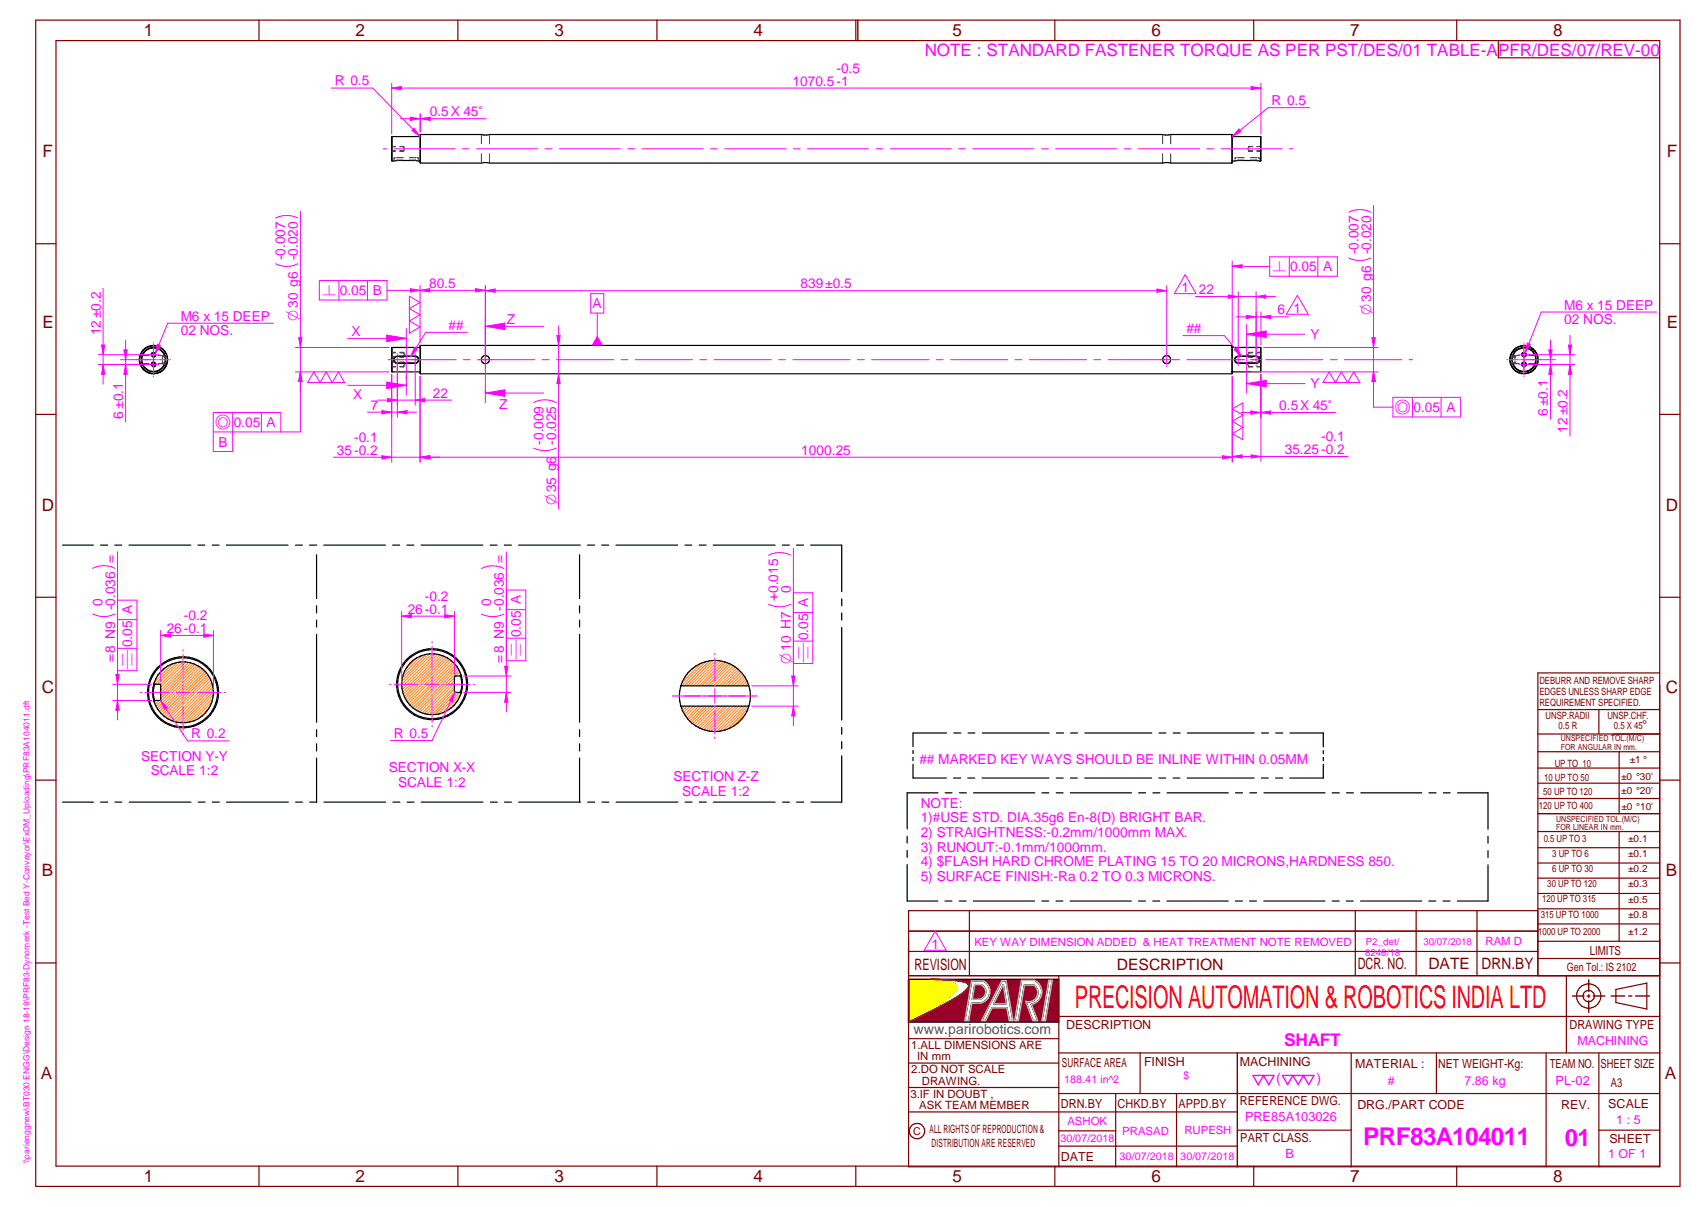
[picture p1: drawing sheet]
<svg xmlns="http://www.w3.org/2000/svg" width="420mm" height="297mm" viewBox="0 0 420 297" stroke-linecap="round" stroke-linejoin="round" font-family="sans-serif">
<g fill="none" stroke="#800000" stroke-width=".3">
<path d="M8.8 5h405v287h-405zM13.8 10h395v277h-395zM63.8 5v5M112.8 5v5M161.8 5v5M210.8 5v5M259.8 5v5M308.8 5v5M358.8 5v5M8.8 60h5M408.8 60h5M8.8 102h5"/>
<path d="M408.8 102h5M8.8 147h5M408.8 147h5M8.8 192h5M408.8 192h5M8.8 237h5M408.8 237h5M63.8 287v5M112.8 287v5M161.8 287v5M210.8 287v5M259.8 287v5"/>
<path d="M308.8 287v5M358.8 287v5"/>
</g>
<path d="M211.3 5v5" fill="none" stroke="#800000" stroke-width=".34"/>
<path d="M239.3 241.4h2.8a2.91 2.91 0 0 1 1.7 2.9 2.91 2.91 0 0 1-2.2 2.5l-2.3 .1-.7 4.3h-1zM246.7 241.3h1.1l1.7 9.9h-.9l-.6-3.2h-3.7l-1.5 3.2h-1zM251.6 241.3h3.2a3.2 3.2 0 0 1 1.7 3.2 3.2 3.2 0 0 1-2.5 2.7l1.6 4h-1.2l-1.8-4.8a2.25 2.25 0 0 0 2.8-1.1 2.25 2.25 0 0 0-.8-2.9h-2.3l-1.5 8.8h-.9zM258.3 241.3h.9l-1.7 9.9h-.9z" fill="none" stroke="#991b1e" stroke-width=".34"/>
<path d="M240.1 242.3h1.4a1.85 1.85 0 0 1 1.2 2 1.85 1.85 0 0 1-1.7 1.6h-1.5z" fill-rule="evenodd" fill="#990026"/>
<path d="M240.1 242.3h1.4a1.85 1.85 0 0 1 1.2 2 1.85 1.85 0 0 1-1.7 1.6h-1.5z" fill="none" stroke="#991b1e" stroke-width=".34"/>
<path d="M247.1 242.4l.8 4.7h-3.2z" fill="#990026"/>
<path d="M247.1 242.4l.8 4.7h-3.2z" fill="none" stroke="#991b1e" stroke-width=".34"/>
<path d="M238.4 242.1l-.2-.1a28.1 28.1 0 0 0-8.9-1l5.2 .9a1.32 1.32 0 0 1 1.2 1 1.32 1.32 0 0 1-.6 1.4l-3.3 2.5-8 4.7 5.6-2.7 5.3-2.8a10.3 10.3 0 0 0 3.9-3.3l-.2-.6M239.3 241.4h2.8a2.91 2.91 0 0 1 1.7 2.9 2.91 2.91 0 0 1-2.2 2.5l-2.3 .1-.7 4.3h-1zM240.1 242.3h1.4a1.85 1.85 0 0 1 1.2 2 1.85 1.85 0 0 1-1.7 1.6h-1.5zM246.7 241.3h1.1l1.7 9.9h-.9l-.6-3.2h-3.7l-1.5 3.2h-1zM247.1 242.4l.8 4.7h-3.2zM251.6 241.3h3.2a3.2 3.2 0 0 1 1.7 3.2 3.2 3.2 0 0 1-2.5 2.7l1.6 4h-1.2l-1.8-4.8a2.25 2.25 0 0 0 2.8-1.1 2.25 2.25 0 0 0-.8-2.9h-2.3l-1.5 8.8h-.9zM258.3 241.3h.9l-1.7 9.9h-.9z" fill="none" stroke="#000" stroke-width=".34"/>
<circle cx="238.4" cy="242.1" r=".17" fill="#000"/>
<path d="M240.1 242.3h1.4a1.85 1.85 0 0 1 1.2 2 1.85 1.85 0 0 1-1.7 1.6h-1.5zM247.1 242.4l.8 4.7h-3.2z" fill="none" stroke="#c0c0c0" stroke-width=".34"/>
<path d="M223.8 241h5.5l4.1 .6a2.41 2.41 0 0 1 2.3 1.4v.1a7.3 7.3 0 0 1-3.4 3.4l-8.5 5z" fill-rule="evenodd" fill="#ff0"/>
<path d="M223.8 241h5.5l5.2 .9a1.23 1.23 0 0 1 1.1 1.6l-1.3 1.5-2.5 1.8-8 4.7z" fill="none" stroke="#f1eb1f" stroke-width=".34"/>
<path d="M229.3 241l3.6 .5 2 .5a1.06 1.06 0 0 1 .8 .8 1.06 1.06 0 0 1-.3 1l-.9 1.1-3.5 2.5-7.2 4.1" fill="none" stroke="#ff0" stroke-width=".34"/>
<path d="M223.8 241v10.5" fill="none" stroke="#000" stroke-width=".34"/>
<path d="M223.8 241v10.5" fill="none" stroke="#000" stroke-width=".3"/>
<path d="M229.3 241l7.2 .4 1.7 .5 .3 .3 .1 .5-1.1 1.4-2.4 1.6-5.6 3.1-5.7 2.7h37v-10.5zM239.3 241.4h2.8a2.91 2.91 0 0 1 1.7 2.9 2.91 2.91 0 0 1-2.2 2.5l-2.3 .1-.7 4.3h-1zM251.6 241.3h3.2a3.2 3.2 0 0 1 1.7 3.2 3.2 3.2 0 0 1-2.5 2.7l1.6 4h-1.2l-1.8-4.8a2.25 2.25 0 0 0 2.8-1.1 2.25 2.25 0 0 0-.8-2.9h-2.3l-1.5 8.8h-.9zM258.3 241.3h.9l-1.7 9.9h-.9zM246.7 241.3h1.1l1.7 9.9h-.9l-.6-3.2h-3.7l-1.5 3.2h-1z" fill-rule="evenodd" fill="#990026"/>
<path d="M223.8 241h37v10.5h-37" fill="none" stroke="#000" stroke-width=".3"/>
<path d="M229.3 241h1a24.8 24.8 0 0 1 7.9 1l.2 .1" fill="none" stroke="#991b1e" stroke-width=".34"/>
<circle cx="238.4" cy="242.1" r=".17" fill="#991b1e"/>
<path d="M223.8 251.5l6.1-2.9 6.1-3.4-4.9 2.7zM229.3 241l2.9 .1a15.2 15.2 0 0 1 6.1 .9l.3 .4M236.8 244.6l-.8 .6M237.5 244.1l-.7 .5M238.1 243.5l-.6 .6M238.5 242.1l.1 .4M238.6 242.4l-.4 1M238.6 242.7l-.3 .6-.8 .8" fill="none" stroke="#991b1e" stroke-width=".34"/>
<path d="M239.3 241.4h2.8a2.91 2.91 0 0 1 1.7 2.9 2.91 2.91 0 0 1-2.2 2.5l-2.3 .1-.7 4.3h-1zM246.7 241.3h1.1l1.7 9.9h-.9l-.6-3.2h-3.7l-1.5 3.2h-1zM251.6 241.3h3.2a3.2 3.2 0 0 1 1.7 3.2 3.2 3.2 0 0 1-2.5 2.7l1.6 4h-1.2l-1.8-4.8a2.25 2.25 0 0 0 2.8-1.1 2.25 2.25 0 0 0-.8-2.9h-2.3l-1.5 8.8h-.9zM258.3 241.3h.9l-1.7 9.9h-.9z" fill="none" stroke="#c0c0c0" stroke-width=".34"/>
<g fill="none" stroke="#800000" stroke-width=".3">
<path d="M394.7 10h-25.7v4.2h39.8M378.7 174.6h30.1M393.8 174.6v6M408.8 168.6v118.5h-185v-63h154.9M408.8 165.6h-30.1v74.5M378.7 185h30.1M378.7 189h30.1M378.7 192.7h30.1M378.7 196.5h30.1M378.7 180.6h30.1M398.8 185v15.2M378.7 200.2h30.1"/>
<path d="M378.7 204.6h30.1M378.7 208.6h30.1M378.7 212.4h30.1M378.7 216.1h30.1M378.7 219.9h30.1M398.8 204.6v27M223.8 229.2h154.9M223.8 234.1h154.9M238.7 224.1v16M333.8 224.1v16M348.8 224.1v16M363.8 224.1v16"/>
<path d="M378.7 223.6h30.1M378.7 227.4h30.1M378.7 231.6h30.1M378.7 235.9h30.1M223.8 255.6h37M223.8 240.1h185M260.8 240.1v47M260.8 250.1h148M260.8 259.1h148M280.8 259.1v10M304.7 259.1v28M332.8 259.1v28"/>
<path d="M353.8 259.1v10M380.8 259.1v28M385.8 240.1v19M393.8 259.1v28M398 243.5l7.6-1.6v6.4l-7.6-1.6zM223.8 273.6h80.9M223.8 267.6h37M223.8 261.6h37M260.8 278.3h14M260.8 269.1h148M274.8 269.1v18M289.8 269.1v18"/>
<path d="M304.7 278.1h28.1M393.8 278.1h15M260.8 282.1h43.9"/>
<circle cx="391.3" cy="245.1" r="2.99"/>
<circle cx="391.3" cy="245.1" r="1.39"/>
<circle cx="225.8" cy="278.3" r="1.9"/>
</g>
<path d="M387.3 245.1h2.8M390.9 245.1h.7M391.3 241.1v2.9M391.3 244.8v.7M391.3 246.3v2.8M392.4 245.1h2.9M396.8 245.1h3.4M401.1 245.1h.8M402.8 245.1h3.5" fill="none" stroke="#800000" stroke-width=".34"/>
<g fill="none" stroke="#000" stroke-width=".3">
<path d="M96.6 85.5v6M96.6 91.5l6.9 .1M97.9 89.3h4.4M97.9 87.6h4.4M97.9 89.4h4.4M97.9 87.7h4.4M97.9 87.6a.89 .89 0 0 0-1 .9 .89 .89 0 0 0 1 .9M97.9 87.7a.8 .8 0 0 0-.9 .8 .8 .8 0 0 0 .9 .8M97.9 87.6v.1M97.9 89.3v.1M102.3 87.6a.89 .89 0 0 1 .8 .9 .89 .89 0 0 1-.8 .9M102.3 87.7a.8 .8 0 0 1 .7 .8 .8 .8 0 0 1-.7 .8"/>
<path d="M102.3 87.6v.1M102.3 89.3v.1M103.5 85.4l-6.9 .1M103.5 85v7M103.5 92h199.9M103.5 85h199.9M303.4 85v7M303.5 85.4l7 .1M305 89.3h4.4M305 87.6h4.4M305 87.6a.89 .89 0 0 0-1 .9 .89 .89 0 0 0 1 .9M305 89.4h4.4"/>
<path d="M305 87.7a.8 .8 0 0 0-.9 .8 .8 .8 0 0 0 .9 .8M305 87.7h4.4M305 87.6v.1M305 89.3v.1M309.4 87.6a.89 .89 0 0 1 .8 .9 .89 .89 0 0 1-.8 .9M309.4 87.7a.8 .8 0 0 1 .7 .8 .8 .8 0 0 1-.7 .8M309.4 87.6v.1M309.4 89.3v.1M310.5 85.5v6M310.5 91.5l-7 .1"/>
<circle cx="119.5" cy="88.5" r="1.01"/>
<circle cx="287.3" cy="88.5" r="1"/>
</g>
<g fill="none" stroke="#008000" stroke-width=".25">
<path d="M96.5 87.8h.9M96.5 86.8h.9M96.5 90.2h.9M96.5 89.2h.9M96.5 87.9h.9M96.5 86.7h.9M96.5 90.3h.9M96.5 89.1h.9M98.5 86.7h.9v.5M98.5 89.1h.9v.4M98.5 86.8h.9l.2 .2M98.5 89.2l1.1 .2"/>
<path d="M99.4 87.5v.4h-.9M99.4 89.9v.4h-.9M99.5 87.7l-1 .1M99.5 90.1l-1 .1M99.7 89.6l-.1 .3M99.7 87.2l-.1 .3M307.3 87.2v.2M307.3 89.5v.3M307.5 87.6v.2h1M307.5 90v.2h1M307.5 87.5v.4h1.1M307.5 89.9v.4h1.1"/>
<path d="M308.6 86.7h-1.1v.5M308.6 89.1h-1.1v.4M308.6 86.8l-1.1 .2M308.6 89.2l-1.1 .2M309.5 87.8h1M309.5 90.2h1M309.6 86.8h.9M309.6 89.2h.9M309.6 87.9h.9M309.6 86.7h.9M309.6 90.3h.9M309.6 89.1h.9"/>
</g>
<g fill="none" stroke="#f0f" stroke-width=".25">
<path d="M95.6 88.5h.9M96.5 92.1v21.6M96.8 88.5h.1M97.1 88.5h15.2M97.9 87v.2M97.9 87.4v.1M97.9 87.8v1.4M97.9 89.5v.1M97.9 89.8v.2M102.3 87v.2M102.3 87.4v.1M102.3 87.8v1.4"/>
<path d="M102.3 89.5v.1M102.3 89.8v.2M103.5 92.6v21.1M114.1 88.5h1.7M117.6 88.5h14.1M119.5 86.8v.2M119.5 87.3v.2M119.5 87.8v1.4M119.5 89.5v.2M119.5 90v.2M133.5 88.5h1.7M137 88.5h14.2"/>
<path d="M152.9 88.5h1.7M156.5 88.5h14M172.3 88.5h1.8M175.8 88.5h14.2M191.8 88.5h1.7M195.3 88.5h14.1M211.1 88.5h1.8M214.7 88.5h14.1M230.6 88.5h1.7M234.1 88.5h14.1M250 88.5h1.7M253.5 88.5h14.1"/>
<path d="M269.4 88.5h1.7M272.9 88.5h15.2M287.3 86.8v.2M287.3 87.3v.2M287.3 87.8v1.4M287.3 89.5v.2M287.3 90v.2M288.3 88.5h.2M288.8 88.5h1.7M292.3 88.5h14.1M305 87v.2M305 87.4v.1"/>
<path d="M305 87.8v1.4M305 89.5v.1M305 89.8v.2M307.8 88.5h.2M308.2 88.5h1.9M309.4 87v.2M309.4 87.4v.1M309.4 87.8v1.4M309.4 89.5v.1M309.4 89.8v.2M310.3 88.5h.1M310.7 88.5h.1"/>
<path d="M311.7 88.5h14.1M327.6 88.5h1.7M331.1 88.5h14.2M347 88.5h.9M94.1 112.1l2.4 .4-2.4 .4z"/>
</g>
<path d="M94.1 112.1l2.4 .4-2.4 .4z" fill="#f0f"/>
<path d="M103.5 112.5l2.4-.4v.8z" fill="none" stroke="#f0f" stroke-width=".25"/>
<path d="M103.5 112.5l2.4-.4v.8z" fill="#f0f"/>
<path d="M103.5 92.6v21.1M303.5 92.6v21.1M82.1 112.5h26.1M103.5 112.5l2.4-.4v.8z" fill="none" stroke="#f0f" stroke-width=".25"/>
<path d="M103.5 112.5l2.4-.4v.8z" fill="#f0f"/>
<path d="M301.1 112.1l2.4 .4-2.4 .4z" fill="none" stroke="#f0f" stroke-width=".25"/>
<path d="M301.1 112.1l2.4 .4-2.4 .4z" fill="#f0f"/>
<path d="M303.5 92.6v20.9M310.5 92.1v21.4M103.5 112.5h200M303.5 112.4l2.4-.5v.8z" fill="none" stroke="#f0f" stroke-width=".25"/>
<path d="M303.5 112.4l2.4-.5v.8z" fill="#f0f"/>
<path d="M308.1 111.9l2.4 .5-2.4 .3z" fill="none" stroke="#f0f" stroke-width=".25"/>
<path d="M308.1 111.9l2.4 .5-2.4 .3z" fill="#f0f"/>
<path d="M103.5 70.2v14.2M103.5 71.5l2.4-.5v.8zM119.5 70.2v17.6M303.5 112.4h28.5" fill="none" stroke="#f0f" stroke-width=".25"/>
<path d="M103.5 71.5l2.4-.5v.8z" fill="#f0f"/>
<path d="M117.1 71l2.4 .5-2.4 .3z" fill="none" stroke="#f0f" stroke-width=".25"/>
<path d="M117.1 71l2.4 .5-2.4 .3z" fill="#f0f"/>
<path d="M103.5 71.5h16M119.5 70.3v17.5M119.5 71.5l2.5-.4v.8zM287.3 70.3v17.5" fill="none" stroke="#f0f" stroke-width=".25"/>
<path d="M119.5 71.5l2.5-.4v.8z" fill="#f0f"/>
<path d="M284.9 71.1l2.4 .4-2.4 .4z" fill="none" stroke="#f0f" stroke-width=".25"/>
<path d="M284.9 71.1l2.4 .4-2.4 .4z" fill="#f0f"/>
<path d="M67.8 53.7a6.3 6.3 0 0 1 5.6 0M67.8 64.9a5.9 5.9 0 0 0 5.6 0M119.5 71.5h167.8M72.8 91.5h23M72.8 85.5h23M74 91.5l.4 2.4h-.8z" fill="none" stroke="#f0f" stroke-width=".25"/>
<path d="M74 91.5l.4 2.4h-.8z" fill="#f0f"/>
<path d="M73.6 83.1h.8l-.4 2.4z" fill="none" stroke="#f0f" stroke-width=".25"/>
<path d="M73.6 83.1h.8l-.4 2.4z" fill="#f0f"/>
<path d="M74 52v44.3M131.4 99.1a6 6 0 0 1 5.6 0M137.6 92l.4 2.4h-.9zM131.4 110.3a6.4 6.4 0 0 0 5.6 0" fill="none" stroke="#f0f" stroke-width=".25"/>
<path d="M137.6 92l.4 2.4h-.9z" fill="#f0f"/>
<path d="M137.1 82.6h.9l-.4 2.4z" fill="none" stroke="#f0f" stroke-width=".25"/>
<path d="M137.1 82.6h.9l-.4 2.4z" fill="#f0f"/>
<path d="M332.2 52.2a5.9 5.9 0 0 1 5.5 0M332.2 63.5a6.3 6.3 0 0 0 5.5 0M137.6 80.2v45M308.3 91.5h31.2M311.2 85.5h28.3M337.9 83.1h.8l-.4 2.4z" fill="none" stroke="#f0f" stroke-width=".25"/>
<path d="M337.9 83.1h.8l-.4 2.4z" fill="#f0f"/>
<path d="M338.3 91.5l.4 2.4h-.8z" fill="none" stroke="#f0f" stroke-width=".25"/>
<path d="M338.3 91.5l.4 2.4h-.8z" fill="#f0f"/>
<path d="M338.3 50.5v45.8M321.4 82.3h-14.4v12.1" fill="none" stroke="#f0f" stroke-width=".25"/>
<path d="M307 82.3l4.9-.9v1.7z" fill="#f0f"/>
<path d="M307 82.3l4.9-.9v1.7zM307 94.4h14.4" fill="none" stroke="#f0f" stroke-width=".25"/>
<path d="M307 94.4l4.9-.8v1.6z" fill="#f0f"/>
<g fill="none" stroke="#f0f" stroke-width=".25">
<path d="M307 79.8v2.5M307 94.4l4.9-.8v1.6zM307 94.4v2.4M371.1 88.5h.2M371.6 88.5h2.3M374 87.3h.1M374.3 88.5h.1M374.3 87.3h.1M374.6 88.5h1.4M374.6 87.3h1.4M374.6 89.7h1.4M375.3 84.3v.2"/>
<path d="M375.3 84.8v7.4M375.3 92.6v.1M376.3 88.5h.1M376.3 87.3h.1M376.3 89.7h.1M376.5 87.3h.1M376.5 89.7h.1M376.7 88.5h2.3M379.4 88.5h.1M45.1 159.9v.3M34.6 170.4h.4M35.7 170.4h5.9"/>
<path d="M42.3 170.4h.4M43.3 170.4h3.6M45.1 161v5.9M45.1 167.6v.4M45.1 168.6v3.6M45.1 172.8v.3M45.1 173.9v5.8M47.5 170.4h.3M48.6 170.4h5.8M55.2 170.4h.4M45.1 180.5v.4"/>
</g>
<g fill="none" stroke="#ff8000" stroke-width=".25">
<path d="M38.4 172.4l-.4 .4M39.1 172.4l-.9 1M41.2 164l-2.6 2.5M42.5 163.3l-4.5 4.6M43.5 163.1l-5.3 5.3M44.4 162.9l-5.5 5.5M45.1 162.9l-5.6 5.5M45.8 162.9l-6.2 6.2M46.4 163l-6.8 6.8M47 163.2l-7.4 7.4M47.5 163.3l-7.9 7.9M48 163.5l-8.4 8.5"/>
<path d="M48.5 163.7l-10.1 10.1M49 164l-10.3 10.3M49.4 164.3l-10.5 10.4M49.8 164.5l-10.6 10.6M50.2 164.9l-10.6 10.6M50.5 165.2l-10.6 10.7M50.8 165.6l-10.5 10.5M51.2 166l-10.5 10.5M51.4 166.5l-10.3 10.2M51.6 174.1l-2.8 2.8M51.7 166.9l-10.1 10.1M51.9 167.4l-9.8 9.8"/>
<path d="M52.1 167.9l-9.5 9.6M52.1 172.8l-4.6 4.7M52.3 168.4l-9.2 9.2M52.4 171.8l-5.9 5.9M52.4 169l-8.7 8.8M52.5 169.6l-8.2 8.2M52.5 171l-6.8 6.8M52.6 170.3l-7.6 7.6"/>
</g>
<g fill="none" stroke="#000" stroke-width=".3">
<path d="M37.9 168.1a7.6 7.6 0 0 0 0 4.5M37.9 168.1l.2 .3M37.9 168.1a7.5 7.5 0 0 1 11.6-3.8 7.5 7.5 0 0 1 0 12.2 7.5 7.5 0 0 1-11.6-3.9M38.1 172.4l-.2 .2M38.1 168.4a6 6 0 0 0 0 4M38.1 168.4l1.5 .1v3.8l-1.5 .1"/>
<circle cx="375.3" cy="88.5" r="3"/>
<circle cx="375.3" cy="88.5" r="3.5"/>
<circle cx="375.3" cy="88.5" r="2.91"/>
<circle cx="375.3" cy="89.7" r=".49"/>
<circle cx="375.3" cy="87.3" r=".49"/>
<circle cx="375.3" cy="88.5" r="3.4"/>
<circle cx="45.1" cy="170.4" r="8.5"/>
<circle cx="45.1" cy="170.4" r="8.7"/>
</g>
<g fill="none" stroke="#008000" stroke-width=".25">
<path d="M372 87.5h2.2M372 89.5h2.2M372.4 88.2v.6M372.5 87.6h.1M372.5 89.4h.1M372.5 89.1v.2M372.5 87.6v.1M372.5 87.7h.1M372.5 89.3h.1M372.5 89.3h.2M372.5 87.7h.2M372.5 87.7v.2"/>
<path d="M372.5 89.3v.1M372.9 89.3h.2M372.9 87.7h.2M373 89.3h.1M373.1 87.7h.1M373.1 89.3h.1M373.1 87.8h.1M373.1 89.2h.1M373.1 87.8v.5M373.1 88.8v.5M376.5 89.5h2.2M376.5 87.5h2.2"/>
</g>
<path d="M374.8 87.5a.59 .59 0 0 1 .5-.8 .59 .59 0 0 1 .6 .7 .59 .59 0 0 1-.7 .5M374.8 89.9a.59 .59 0 0 1 .5-.8 .59 .59 0 0 1 .6 .7 .59 .59 0 0 1-.7 .5" fill="none" stroke="#000" stroke-width=".25"/>
<g fill="none" stroke="#f0f" stroke-width=".25">
<path d="M33.6 88.5h.2M34.1 88.5h2.3M36.5 87.3h.1M36.7 88.5h.2M36.8 87.3h.1M37.1 89.7h1.4M37.1 88.5h1.4M37.1 87.3h1.4M37.8 84.3v.2M37.8 84.8v7.4M37.8 92.6v.1M38.8 89.7h.1"/>
<path d="M38.8 88.5h.1M38.8 87.3h.1M39 89.7h.1M39 87.3h.1M39.2 88.5h2.3M41.9 88.5h.1M374 89.7h.1M374.3 89.7h.1M375.3 88.4v.1M375.3 90.7v.1M375.3 90.9v.1"/>
</g>
<g fill="none" stroke="#008000" stroke-width=".25">
<path d="M34.4 89.5h2.2M34.4 87.5h2.3M38.9 89.5h2.3M39 87.5h2.2M40 87.8h.1M40 89.3h.1M40 89.2h.1M40 87.8v.4M40 88.7v.6M40 89.3h.2M40 87.7h.2M40.1 87.8h.1"/>
<path d="M40.1 89.3h.1M40.4 89.3h.2M40.4 87.7h.2M40.6 89.3h.1M40.6 87.7l.1 .2M40.6 89.3l.1 .1M40.6 87.7h.1M40.7 87.6h.1M40.7 87.7h.1M40.7 89.4h.1M40.7 89.1l-.1 .2M40.7 87.6l-.1 .1"/>
<path d="M40.7 88.2v.6"/>
</g>
<g fill="none" stroke="#000" stroke-width=".3">
<circle cx="37.8" cy="88.5" r="3"/>
<circle cx="37.8" cy="88.5" r="3.5"/>
<circle cx="37.8" cy="87.3" r=".49"/>
<circle cx="37.8" cy="89.7" r=".5"/>
<circle cx="37.8" cy="88.5" r="2.9"/>
<circle cx="37.8" cy="88.5" r="3.4"/>
</g>
<path d="M37.2 89.9a.59 .59 0 0 1 .6-.8 .59 .59 0 0 1 .6 .7 .59 .59 0 0 1-.7 .5M37.2 87.5a.59 .59 0 0 1 .6-.8 .59 .59 0 0 1 .6 .7 .59 .59 0 0 1-.7 .5" fill="none" stroke="#000" stroke-width=".25"/>
<path d="M36.5 89.7h.1M36.8 89.7h.1M37.8 88.4v.1M37.8 90.7v.1M37.8 90.9v.1M376 89.7h11.8M376 87.3h11.8M386.7 89.7l.4 2.4h-.8z" fill="none" stroke="#f0f" stroke-width=".25"/>
<path d="M386.7 89.7l.4 2.4h-.8z" fill="#f0f"/>
<path d="M386.3 84.9h.8l-.4 2.4z" fill="none" stroke="#f0f" stroke-width=".25"/>
<path d="M386.3 84.9h.8l-.4 2.4z" fill="#f0f"/>
<path d="M376 89.7h7.1M376 88.5h7.1M381.9 89.7l.4 2.4h-.8zM386.7 82.5v24.8" fill="none" stroke="#f0f" stroke-width=".25"/>
<path d="M381.9 89.7l.4 2.4h-.8z" fill="#f0f"/>
<path d="M381.5 86.1h.8l-.4 2.4z" fill="none" stroke="#f0f" stroke-width=".25"/>
<path d="M381.5 86.1h.8l-.4 2.4z" fill="#f0f"/>
<path d="M24.2 89.7h12.9M24.2 87.3h12.9M25.4 89.7l.4 2.4h-.8zM381.9 83.7v19.5" fill="none" stroke="#f0f" stroke-width=".25"/>
<path d="M25.4 89.7l.4 2.4h-.8z" fill="#f0f"/>
<path d="M25 84.9h.8l-.4 2.4z" fill="none" stroke="#f0f" stroke-width=".25"/>
<path d="M25 84.9h.8l-.4 2.4z" fill="#f0f"/>
<path d="M25.4 71v23.5M29.7 89.7h7.4M29.7 88.5h7.4M30.9 89.7l.4 2.4h-.8z" fill="none" stroke="#f0f" stroke-width=".25"/>
<path d="M30.9 89.7l.4 2.4h-.8z" fill="#f0f"/>
<path d="M30.5 86.1h.8l-.4 2.4z" fill="none" stroke="#f0f" stroke-width=".25"/>
<path d="M30.5 86.1h.8l-.4 2.4z" fill="#f0f"/>
<path d="M147.1 77v8M30.9 83.7v20.1" fill="none" stroke="#f0f" stroke-width=".25"/>
<path d="M147.1 82.6l1.4 2.4h-2.8z" fill="#f0f"/>
<path d="M145.5 72.3h3.2v4.7h-3.2zM74 91.5v14.8" fill="none" stroke="#f0f" stroke-width=".25"/>
<path d="M74 91.5l.4 2.4h-.8z" fill="#f0f"/>
<path d="M100.1 71.5h3.4M74 91.5l.4 2.4h-.8zM52.5 106.3h21.5M57.3 101.5v9.6h-4.8v-9.6h16.7v4.8M64.4 101.5v4.8" fill="none" stroke="#f0f" stroke-width=".25"/>
<path d="M101 71l2.5 .5-2.5 .3z" fill="#f0f"/>
<path d="M78.6 69h16.7v4.8h-16.7zM83.5 69v4.8M90.5 69v4.8M95.3 71.5h4.8M101 71l2.5 .5-2.5 .3zM338.3 91.5v8.7" fill="none" stroke="#f0f" stroke-width=".25"/>
<path d="M338.3 91.5l.4 2.4h-.8z" fill="#f0f"/>
<path d="M303.5 65.5l4.4 .1M338.3 91.5l.4 2.4h-.8zM343.1 97.8h16.6v4.8h-16.6zM347.9 97.8v4.8M354.9 97.8v4.8M338.3 100.2h4.8" fill="none" stroke="#f0f" stroke-width=".25"/>
<path d="M303.5 65.5l2.4-.3v.8z" fill="#f0f"/>
<path d="M41.3 79.5l-3.1 7.6M100.8 72.9l2.7 1.5-2.7 1.5 2.7 1.6-2.7 1.5 2.7 1.5-2.7 1.5zM303.5 65.5l2.4-.3v.8zM303.5 64.3v20.1M307.9 65.6h4.8M312.7 63.2h16.7v4.8h-16.7zM317.5 63.2v4.8M324.6 63.2v4.8M77.3 91.5l1.5 2.6 1.5-2.6 1.5 2.6 1.5-2.6 1.6 2.6h-9.1zM327.4 91.5l1.5 2.6 1.5-2.6 1.5 2.6 1.5-2.6 1.5 2.6h-9.1zM303.5 100.6l2.6-1.5v9.1l-2.6-1.5 2.6-1.5-2.6-1.5 2.6-1.5z" fill="none" stroke="#f0f" stroke-width=".25"/>
<path d="M38.8 84.7l.7 .3-1.3 2.1z" fill="#f0f"/>
<path d="M41.3 79.5h26M379.6 76.8l-3.9 10M38.8 84.7l.7 .3-1.3 2.1z" fill="none" stroke="#f0f" stroke-width=".25"/>
<path d="M376.2 84.4l.7 .3-1.2 2.1z" fill="#f0f"/>
<path d="M379.6 76.8h28.4M376.2 84.4l.7 .3-1.2 2.1zM39.6 155.2v12.6M39.6 156.4l2.4-.4v.8zM52.6 155.2v14.5" fill="none" stroke="#f0f" stroke-width=".25"/>
<path d="M39.6 156.4l2.4-.4v.8z" fill="#f0f"/>
<path d="M50.2 156l2.4 .4-2.4 .4z" fill="none" stroke="#f0f" stroke-width=".25"/>
<path d="M50.2 156l2.4 .4-2.4 .4z" fill="#f0f"/>
<path d="M22.8 139.9a6 6 0 0 1 5.6 0M22.8 151.1a6.4 6.4 0 0 0 5.6 0M39.6 156.4h13M27.8 168.4h9.6M27.8 172.4h9.6M28.5 166h.8l-.4 2.4z" fill="none" stroke="#f0f" stroke-width=".25"/>
<path d="M28.5 166h.8l-.4 2.4z" fill="#f0f"/>
<path d="M28.9 172.4l.4 2.4h-.8z" fill="none" stroke="#f0f" stroke-width=".25"/>
<path d="M28.9 172.4l.4 2.4h-.8z" fill="#f0f"/>
<path d="M119.5 80.3v2.4M119.5 83v11.1M119.5 94.3v2.4h14.4M28.9 135.8v41.4" fill="none" stroke="#f0f" stroke-width=".25"/>
<path d="M119.5 96.7l4.9-.8v1.6z" fill="#f0f"/>
<path d="M119.5 96.7l4.9-.8v1.6zM119.5 80.3h14.4" fill="none" stroke="#f0f" stroke-width=".25"/>
<path d="M119.5 80.3l4.9-.8v1.6z" fill="#f0f"/>
<g fill="none" stroke="#f0f" stroke-width=".25">
<path d="M119.5 77.9v2.4M119.5 80.3l4.9-.8v1.6zM119.5 96.7v2.4M189.3 136.7a5.9 5.9 0 0 1 5.5 0M189.3 148.7a6.3 6.3 0 0 0 5.5 0M165.6 171.3h21M176.1 160.8v.4M176.1 161.9v5.9M176.1 168.6v.3M176.1 169.5v3.6M176.1 173.7v.3M176.1 174.8v5.8"/>
<path d="M185.2 168.8h11.4M185.2 173.8h11.4M195 166.4h.8l-.4 2.4zM176.1 181.4v.4"/>
</g>
<g fill="none" stroke="#ff8000" stroke-width=".25">
<path d="M167.8 173.8l-.1 .1M168.6 173.8l-.7 .6M169.3 173.8l-1.2 1.1M170 173.8l-1.7 1.6M170.7 173.8l-2.1 2.1M171.4 163.9l-2.7 2.6M171.4 173.8l-2.5 2.5M172.1 173.8l-2.9 2.9M172.8 163.2l-4.8 4.8M172.8 173.8l-3.3 3.3M173.5 173.8l-3.7 3.7M173.9 162.8l-6 6"/>
<path d="M174.2 173.8l-4 4M174.7 162.6l-6.1 6.2M174.9 173.8l-4.3 4.3M175.5 162.6l-6.2 6.2M175.6 173.8l-4.6 4.6M176.3 162.6l-6.3 6.2M176.3 173.8l-4.9 4.9M176.9 162.6l-6.2 6.2M177 173.8l-5.1 5.1M177.5 162.7l-6.1 6.1M177.7 173.8l-5.4 5.4M178.1 162.8l-5.9 6"/>
<path d="M178.5 173.8l-5.7 5.6M178.7 162.9l-5.9 5.9M179.1 173.8l-5.8 5.8M179.2 163.2l-5.6 5.6M179.7 163.3l-5.4 5.5M179.9 173.8l-6 5.9M180.2 163.6l-5.2 5.2M180.6 173.8l-6.1 6.1M180.6 163.8l-4.9 5M181 164.1l-4.6 4.7M181.3 173.8l-6.2 6.2M181.5 164.4l-4.4 4.4"/>
<path d="M181.9 164.8l-4.1 4M182 173.8l-6.2 6.2M182.2 165.1l-3.7 3.7M182.5 165.4l-3.3 3.4M182.7 173.8l-6.2 6.2M182.9 165.8l-3 3M183.2 166.2l-2.6 2.6M183.4 173.8l-6.2 6.1M183.5 166.7l-2.2 2.1M183.6 175.7l-3.1 3.1M183.7 167.1l-1.7 1.7M184 167.6l-1.3 1.2"/>
<path d="M184.1 173.8l-6 6M184.2 168.1l-.7 .7M184.2 174.4l-5.1 5.1M184.4 168.6l-.3 .2"/>
</g>
<path d="M167.7 173.8h16.7M167.7 168.8h16.7M167.7 168.8a8.4 8.4 0 0 0 0 5M167.7 173.8a8.7 8.7 0 0 0 8.4 6.2 8.7 8.7 0 0 0 8.3-6.2M167.7 168.8a8.7 8.7 0 0 1 8.4-6.3 8.7 8.7 0 0 1 8.3 6.3M184.4 168.8a8.4 8.4 0 0 1 0 5" fill="none" stroke="#000" stroke-width=".3"/>
<path d="M195 166.4h.8l-.4 2.4z" fill="#f0f"/>
<path d="M195.4 173.8l.4 2.4h-.8z" fill="none" stroke="#f0f" stroke-width=".25"/>
<path d="M195.4 173.8l.4 2.4h-.8z" fill="#f0f"/>
<path d="M195.4 135v43.6M28.9 159.6h4.8M28.9 152.5h4.8M28.9 147.7h4.8v17.4h-4.8zM195.4 157.8h4.8M195.4 150.7h4.8M195.4 145.9h4.8v17.4h-4.8M39.5 172.3l6.7 10h10.3M39.5 172.4l1.7 1.7-.7 .5z" fill="none" stroke="#f0f" stroke-width=".25"/>
<path d="M39.5 172.4l1.7 1.7-.7 .5z" fill="#f0f"/>
<g fill="none" stroke="#000" stroke-width=".3">
<path d="M78 136.5v10.8M142.7 136.5v10.8M207.3 134.2v11.4M78 149.1v1.7M78 152.6v1.7M78 156.1v21.7M142.7 149.1v1.7M142.7 152.6v1.7M142.7 156.1v21.7M207.3 147.4v1.7M207.3 150.9v1.7M207.3 154.4v22.8"/>
<path d="M78 179.6v1.7M142.7 179.6v1.7M207.3 179v1.7M78 183v1.8M78 186.6v10.8M142.7 183v1.8M142.7 186.6v10.8M207.3 182.5v1.7M207.3 186v11.4"/>
</g>
<path d="M310.5 92.2v10.5M310.5 92.1v10.6M310.5 101.5l2.5-.4v.8z" fill="none" stroke="#f0f" stroke-width=".25"/>
<path d="M310.5 101.5l2.5-.4v.8z" fill="#f0f"/>
<path d="M308 101.1l2.5 .4-2.5 .4z" fill="none" stroke="#f0f" stroke-width=".25"/>
<path d="M308 101.1l2.5 .4-2.5 .4z" fill="#f0f"/>
<g fill="none" stroke="#f0f" stroke-width=".25">
<path d="M94.4 36.6h.8M96.5 20.5v12.5M96.5 21.7l2.3-.4v.8zM97 36.6h15.1M113.9 36.6h1.7M117.4 36.6h15M134.2 36.6h1.8M137.7 36.6h15.1M154.6 36.6h1.7M158.1 36.6h15.1M175 36.6h1.7M178.5 36.6h15.1"/>
<path d="M195.4 36.6h1.7M198.9 36.6h15M215.7 36.6h1.7M219.2 36.6h15.1M236.1 36.6h1.7M239.6 36.6h15.1M256.5 36.6h1.7M260 36.6h15M276.8 36.6h1.7M280.3 36.6h15.1M297.2 36.6h1.7M300.7 36.6h15.1"/>
<path d="M310.5 20.5v12.5M317.6 36.6h.9M305.6 101.5h23.3"/>
</g>
<path d="M308.6 264.7h5.2l-1.3 2.3-1.3-2.3-1.3 2.3zM315.8 264.7h7.8l-1.3 2.2-1.3-2.2-1.3 2.2-1.3-2.2-1.3 2.2z" fill="none" stroke="#f0f" stroke-width=".34"/>
<g fill="none" stroke="#000" stroke-width=".3">
<path d="M96.6 33.6v6M96.6 39.6l5.7-.1 1.2 .2M103.5 33.5l-6.9 .1M103.5 33.1l15.7 .1 1.4-.1h165.7l.7 .1 16.4-.1M103.5 33.1v7M303.4 33.1v7M303.5 33.5l7 .1M310.5 33.6v6M310.5 39.6l-5.5-.1-1.5 .2M103.5 40.1l15.7-.1 1.4 .1h165.7l.7-.1 16.4 .1M15.4 134.2h7.6M24.8 134.2h1.7"/>
<path d="M28.3 134.2h1.7M31.8 134.2h15.2M48.8 134.2h1.7M52.3 134.2h1.7M55.7 134.2h15.2M72.8 134.2h1.7M76.2 134.2h1.8M79.7 134.2h15.2M96.7 134.2h1.7M100.2 134.2h1.7M103.7 134.2h15.2M120.7 134.2h1.7"/>
<path d="M124.2 134.2h1.7M127.7 134.2h15.2M144.7 134.2h1.7M148.2 134.2h1.7M151.7 134.2h15.2M168.7 134.2h1.7M172.2 134.2h1.7M175.7 134.2h15.2M192.7 134.2h1.7M196.2 134.2h1.7M199.7 134.2h7.6M15.4 197.4h7.6"/>
<path d="M24.8 197.4h1.7M28.3 197.4h1.7M31.8 197.4h15.2M48.8 197.4h1.7M52.3 197.4h1.7M55.8 197.4h15.2M72.8 197.4h1.7M76.3 197.4h1.7M79.8 197.4h15.2M96.8 197.4h1.7M100.3 197.4h1.7M103.7 197.4h15.2"/>
<path d="M120.8 197.4h1.7M124.2 197.4h1.8M127.8 197.4h15.1M144.7 197.4h1.8M148.2 197.4h1.7M151.8 197.4h15.2M168.7 197.4h1.7M172.2 197.4h1.7M175.7 197.4h15.2M192.7 197.4h1.7M196.2 197.4h1.7M199.7 197.4h7.6"/>
</g>
<g fill="none" stroke="#008000" stroke-width=".25">
<path d="M96.5 37.1h.9M96.5 36.1h.9M96.5 37.2h.9M96.5 36h.9M97.1 38.9h.1M97.1 38.9v.2M97.1 39.3v.2M97.1 39.5l-.1 .1M97.1 38.8h.1M97.1 38.8h.3M97.3 39.5h-.2M97.7 38.8h1.6"/>
<path d="M97.9 39.4h1.4M97.9 39.4l-.3 .1M97.9 39.4v.1M98.5 36h.9v.4M98.5 36.1h.9l.2 .2M99.4 36.8v.4h-.9M99.5 37l-1 .1M99.7 36.5l-.1 .3M100.8 38.8h1.6M100.8 39.4h1.5M102.3 39.4l.2 .1M102.3 39.4v.1"/>
<path d="M102.7 38.8h.2M102.8 39.5h.2M103 38.9h.1M103 38.9v.2M103 39.4v.1M103 39.5l.1 .1M118.6 33.1v2.3M118.6 37.8v2.3M120.6 33.1v2.3M120.6 37.8v2.3M286.3 33.1v2.3M286.3 37.8v2.3"/>
<path d="M288.3 33.1v2.3M288.3 37.8v2.3M304.2 38.9v.1M304.2 39.3v.2M304.2 39.5l-.1 .1M304.2 38.8h.1M304.2 38.8h.3M304.4 39.5h-.2M304.7 38.8h1.7M305 39.4h1.4M305 39.4l-.3 .1M305 39.4v.1"/>
<path d="M307.3 36.4v.3M307.5 37v.1h1M307.5 36.8v.4h1.1M307.9 38.8h1.7M307.9 39.4h1.6M308.6 36h-1.1v.4M308.6 36.1l-1.1 .1M309.4 39.4v.1M309.5 37.1h1M309.6 36.1h.9M309.6 37.2h.9M309.6 36h.9"/>
<path d="M309.7 39.5h.2M309.8 38.8h.3M310.1 38.9h.1M310.1 38.9v.2M310.1 39.4l.1 .2"/>
</g>
<path d="M96.5 21.7l2.3-.4v.8z" fill="#f0f"/>
<path d="M308.1 21.3l2.4 .4-2.4 .4z" fill="none" stroke="#f0f" stroke-width=".25"/>
<path d="M308.1 21.3l2.4 .4-2.4 .4z" fill="#f0f"/>
<path d="M96.5 21.7h214M305.1 31.7l.5 .7-2.1 1.2zM322.5 26.5h-10.2l-8.8 7.1" fill="none" stroke="#f0f" stroke-width=".25"/>
<path d="M305.1 31.7l.5 .7-2.1 1.2z" fill="#f0f"/>
<path d="M81.6 21.7h10.2l11.6 11.9M101.5 32.1l.5-.5 1.4 2z" fill="none" stroke="#f0f" stroke-width=".25"/>
<path d="M102 31.6l1.4 2-1.9-1.5z" fill="#f0f"/>
<path d="M101 28.8l2.5 .4-2.5 .4zM103.5 28v4.5M103.5 28v4.4" fill="none" stroke="#f0f" stroke-width=".25"/>
<path d="M101 28.8l2.5 .4-2.5 .4z" fill="#f0f"/>
<path d="M103.5 29.2l2.4-.4v.8z" fill="none" stroke="#f0f" stroke-width=".25"/>
<path d="M103.5 29.2l2.4-.4v.8z" fill="#f0f"/>
<path d="M98.6 29.2h21.1M85.6 83.3h14.5v11.5" fill="none" stroke="#f0f" stroke-width=".25"/>
<path d="M95.2 82.5l4.9 .8-4.9 .8z" fill="#f0f"/>
<path d="M85.6 94.8h14.5M95.2 82.5l4.9 .8-4.9 .8z" fill="none" stroke="#f0f" stroke-width=".25"/>
<path d="M95.2 94l4.9 .8-4.9 .8z" fill="#f0f"/>
<g fill="none" stroke="#f0f" stroke-width=".25">
<path d="M95.2 94l4.9 .8-4.9 .8zM100.1 80.9v2.4M100.1 94.8v2.4M98.9 150.5v17.2M106.4 157.9v.3M106.4 159v5.9M109.5 151.3l2.4 .3-2.4 .5zM111.9 150.5v15.4M95.9 168.4h.4M97.1 168.4h5.8M103.7 168.4h.3M104.6 168.4h3.6"/>
<path d="M106.4 165.7v.3M106.4 166.6v3.6M106.4 170.8v.3M106.4 171.9v5.9M106.4 178.5v.4M108.8 168.4h.4M109.9 168.4h5.9M116.6 168.4h.3"/>
</g>
<g fill="none" stroke="#ff8000" stroke-width=".25">
<path d="M102.6 161.9l-2.7 2.7M103.9 161.3l-4.6 4.6M104.9 161l-5.8 5.9M105.7 161l-6.7 6.7M106.5 160.9l-7.6 7.5M107.2 160.9l-8.2 8.2M107.8 161l-8.8 8.8M108.4 161.2l-9.2 9.1M108.9 161.3l-9.6 9.6M109.4 161.5l-9.8 9.9M109.9 161.8l-10.1 10M110.4 162l-10.4 10.3"/>
<path d="M110.8 162.3l-10.5 10.4M111.2 162.6l-10.6 10.5M111.5 162.9l-10.5 10.6M111.9 163.3l-10.6 10.6M111.9 166.8l-8.4 8.5M111.9 167.5l-7.9 8M111.9 168.2l-7.4 7.4M111.9 168.9l-6.8 6.9M111.9 169.6l-6.2 6.3M112 170.3l-5.6 5.6M112.2 163.7l-10.5 10.5M112.5 164l-10.4 10.5"/>
<path d="M112.6 170.4l-5.5 5.5M112.8 164.5l-10.3 10.3M112.9 172.2l-2.7 2.6M113.1 164.9l-10.1 10.1M113.3 165.4l-1 1M113.3 170.4l-5.4 5.3M113.5 165.9l-.5 .5M113.5 170.9l-4.6 4.6"/>
</g>
<g fill="none" stroke="#000" stroke-width=".3">
<path d="M113.4 166.4h-1.2l-.3 .2v3.5l.3 .3h1.2M113.4 166.4a6.1 6.1 0 0 1 0 4M113.6 166.2a7.5 7.5 0 0 1 0 4.4M113.6 166.2l-.2 .2M113.6 166.2a7.5 7.5 0 0 0-11.6-3.9 7.5 7.5 0 0 0 0 12.2 7.5 7.5 0 0 0 11.6-3.9l-.2-.2"/>
<circle cx="106.4" cy="168.4" r="8.5"/>
<circle cx="106.4" cy="168.4" r="8.7"/>
</g>
<path d="M109.5 151.3l2.4 .3-2.4 .5z" fill="#f0f"/>
<path d="M98.9 151.6l2.4-.3v.8z" fill="none" stroke="#f0f" stroke-width=".25"/>
<path d="M98.9 151.6l2.4-.3v.8z" fill="#f0f"/>
<path d="M118.6 139.9a6 6 0 0 1 5.5 0M98.9 151.6h13M118.6 151.1a6.4 6.4 0 0 0 5.5 0M114.1 166.4h11.8M114.1 170.4h11.8M124.3 164h.8l-.4 2.4z" fill="none" stroke="#f0f" stroke-width=".25"/>
<path d="M124.3 164h.8l-.4 2.4z" fill="#f0f"/>
<path d="M124.7 170.4l.4 2.4h-.8z" fill="none" stroke="#f0f" stroke-width=".25"/>
<path d="M124.7 170.4l.4 2.4h-.8z" fill="#f0f"/>
<path d="M124.7 135.8v39.4M112 170.3l-.6 2.4-.7-.4zM112.2 170.1l-5.8 12.1h-10.2" fill="none" stroke="#f0f" stroke-width=".25"/>
<path d="M112 170.3l-.6 2.4-.7-.4z" fill="#f0f"/>
<path d="M96.5 92.1v10.6M97.9 89.2v13.5M94.1 101l2.4 .4-2.4 .5zM124.7 157.1h4.8M124.7 150h4.8M124.7 145.2h4.8v17.4h-4.8z" fill="none" stroke="#f0f" stroke-width=".25"/>
<path d="M94.1 101l2.4 .4-2.4 .5z" fill="#f0f"/>
<path d="M97.9 101.4l2.3-.4v.9z" fill="none" stroke="#f0f" stroke-width=".25"/>
<path d="M97.9 101.4l2.3-.4v.9z" fill="#f0f"/>
<path d="M97.9 89.2v10.5M102.3 89.2v10.5M102.3 98.5l2.3-.4v.8zM90.5 101.4h12.1" fill="none" stroke="#f0f" stroke-width=".25"/>
<path d="M102.3 98.5l2.3-.4v.8z" fill="#f0f"/>
<path d="M95.5 98.1l2.4 .4-2.4 .4z" fill="none" stroke="#f0f" stroke-width=".25"/>
<path d="M95.5 98.1l2.4 .4-2.4 .4z" fill="#f0f"/>
<path d="M93 98.5h18.2M104.8 81.8l-3.6 5.9" fill="none" stroke="#f0f" stroke-width=".25"/>
<g fill="none" stroke="#000" stroke-width=".3">
<path d="M231 195.1h-7.6v8.9M232.8 195.1h1.7M236.3 195.1h1.7M239.8 195.1h15M256.6 195.1h1.7M260.1 195.1h1.7M263.6 195.1h15.1M280.4 195.1h1.7M284 195.1h1.7M287.4 195.1h15.1M304.3 195.1h1.7M307.8 195.1h1.7"/>
<path d="M311.3 195.1h15M328.1 195.1h1.8M331.6 195.1h1.7M335.1 195.1h15.1M351.9 195.1h1.8M355.5 195.1h1.7M359 195.1h7.5v8.9M223.4 212.8v8.9h7.6M223.4 205.8v1.7M223.4 209.3v1.7M366.5 212.8v8.9h-7.6M366.5 205.8v1.7"/>
<path d="M366.5 209.3v1.7M232.7 221.7h1.7M236.3 221.7h1.6M239.7 221.7h15.1M256.6 221.7h1.7M260.1 221.7h1.7M263.6 221.7h15M280.4 221.7h1.7M283.9 221.7h1.7M287.4 221.7h15.1M304.2 221.7h1.8M307.8 221.7h1.6"/>
<path d="M311.3 221.7h15M328.1 221.7h1.7M331.6 221.7h1.7M335.1 221.7h15M351.9 221.7h1.7M355.4 221.7h1.7"/>
</g>
<path d="M102.1 85.5l.7 .4-1.6 1.8z" fill="#f0f"/>
<path d="M102.1 85.5l.7 .4-1.6 1.8zM104.8 81.8h10.3M301.6 82.6l4.2 5.1" fill="none" stroke="#f0f" stroke-width=".25"/>
<path d="M304 86.1l.6-.5 1.2 2.1z" fill="#f0f"/>
<path d="M309.4 76.8v11M310.5 76.8v8.1M310.5 78l2.5-.4v.8zM291.3 82.6h10.3M304 86.1l.6-.5 1.2 2.1z" fill="none" stroke="#f0f" stroke-width=".25"/>
<g fill="none" stroke="#000" stroke-width=".3">
<path d="M224.9 188.1v3.4h8.2M224.9 184.7v.8M224.9 186.4v.8M233.1 180.4h-8.2v3.4M234.9 191.5h1.7M234.9 180.4h1.7M238.4 191.5h1.7M238.4 180.4h1.7M241.9 191.5h16.4M241.9 180.4h16.5M260.1 191.5h1.8M260.2 180.4h1.7"/>
<path d="M263.6 191.5h1.7M263.7 180.4h1.7M267.2 191.5h16.4M267.2 180.4h16.5M285.4 191.5h1.7M285.4 180.4h1.7M288.9 191.5h1.7M289 180.4h1.6M292.4 191.5h16.5M292.4 180.4h16.5M310.7 191.5h1.7M310.7 180.4h1.7"/>
<path d="M314.1 191.5h1.8M314.2 180.4h1.7M317.7 180.4h8.2v3.4M325.9 188.1v3.4h-8.2M325.9 184.7v.8M325.9 186.4v.8"/>
</g>
<path d="M310.5 78l2.5-.4v.8z" fill="#f0f"/>
<path d="M306.9 77.6l2.5 .4-2.5 .4z" fill="none" stroke="#f0f" stroke-width=".25"/>
<path d="M306.9 77.6l2.5 .4-2.5 .4z" fill="#f0f"/>
<path d="M304.5 78h12.8M305 71.8v16M309.4 71.8v16M309.4 73l2.3-.4v.8z" fill="none" stroke="#f0f" stroke-width=".25"/>
<path d="M309.4 73l2.3-.4v.8z" fill="#f0f"/>
<path d="M302.5 72.6l2.5 .4-2.5 .4z" fill="none" stroke="#f0f" stroke-width=".25"/>
<path d="M302.5 72.6l2.5 .4-2.5 .4z" fill="#f0f"/>
<path d="M291.9 67.6l2.7 4.7h-5.4zM294.4 73h19.7M319.5 72.7l2.7 4.6h-5.4zM230.3 229.2l2.7 4.6h-5.4z" fill="none" stroke="#f0f" stroke-width=".25"/>
<text font-size="7.7" fill="#f00" x="264.7" y="248.1">PRECISION AUTOMATION &amp; ROBOTICS INDIA LTD</text>
<text font-size="6" fill="#f0f" x="335.7" y="281.7">PRF83A104011</text>
<text font-size="5.9" fill="#f0f" x="385.4" y="282.1">01</text>
<text font-size="4.3" fill="#f0f" x="316.3" y="257.4">SHAFT</text>
<g font-size="4.2" fill="#800000">
<text x="35.4" y="9">1</text>
<text x="87.6" y="9">2</text>
<text x="136.6" y="9">3</text>
<text x="185.6" y="9">4</text>
<text x="234.6" y="9">5</text>
<text x="283.6" y="9">6</text>
<text x="332.6" y="9">7</text>
<text x="382.6" y="9">8</text>
<text x="10.5" y="38.7">F</text>
<text x="410.5" y="38.7">F</text>
<text x="10.5" y="80.6">E</text>
<text x="410.5" y="80.6">E</text>
<text x="10.3" y="125.6">D</text>
<text x="410.2" y="125.6">D</text>
<text x="10.3" y="170.6">C</text>
<text x="410.2" y="170.6">C</text>
<text x="10.3" y="215.6">B</text>
<text x="410.2" y="215.6">B</text>
<text x="10" y="265.6">A</text>
<text x="410" y="265.6">A</text>
<text x="35.4" y="291">1</text>
<text x="87.6" y="291">2</text>
<text x="136.6" y="291">3</text>
<text x="185.6" y="291">4</text>
<text x="234.6" y="291">5</text>
<text x="283.6" y="291">6</text>
<text x="332.6" y="291">7</text>
<text x="382.6" y="291">8</text>
</g>
<g font-size="4.2" fill="#f0f">
<text x="227.7" y="13.8">NOTE : STANDARD FASTENER TORQUE AS PER PST/DES/01 TABLE-A</text>
<text x="369" y="13.7">PFR/DES/07/REV-00</text>
</g>
<g font-size="3.9" fill="#800000">
<text x="225.2" y="238.8">REVISION</text>
<text x="275.1" y="238.8">DESCRIPTION</text>
<text x="334.4" y="238.6">DCR. NO.</text>
<text x="351.8" y="238.6">DATE</text>
<text x="364.9" y="238.5">DRN.BY</text>
</g>
<g font-size="3.7" fill="#f0f">
<text x="313.5" y="66.8">n</text>
<text x="79.4" y="72.6">n</text>
<text x="337.7" y="77.6" transform="rotate(-90 337.7 77.6)">O30 g6</text>
<text x="73.4" y="79" transform="rotate(-90 73.4 79)">O30 g6</text>
<text x="343.5" y="101.4">a</text>
<text x="53" y="105.1">a</text>
<text x="137" y="124.4" transform="rotate(-90 137 124.4)">O35 g6</text>
<text x="32.5" y="164.8" transform="rotate(-90 32.5 164.8)">d</text>
<text x="128.3" y="162.3" transform="rotate(-90 128.3 162.3)">d</text>
<text x="194.8" y="163.3" transform="rotate(-90 194.8 163.3)">O10 H7</text>
<text x="199" y="163.1" transform="rotate(-90 199 163.1)">d</text>
</g>
<text font-size="3.5" fill="#00f" x="224.9" y="254.5">www.parirobotics.com</text>
<g font-size="3.5" fill="#f0f">
<text x="314.3" y="266.6">(</text>
<text x="324.3" y="266.6">)</text>
</g>
<g font-size="3.4" fill="#f0f">
<text x="206" y="18">-0.5</text>
<text x="82.5" y="21">R 0.5</text>
<text x="195.2" y="21.1">1070.5-1</text>
<text x="105.9" y="28.6">0.5X 45v</text>
<text x="313.1" y="25.9">R 0.5</text>
<text x="70.3" y="64.1" transform="rotate(-90 70.3 64.1)">-0.007</text>
<text x="73.4" y="64.1" transform="rotate(-90 73.4 64.1)">-0.020</text>
<text x="334.5" y="62.6" transform="rotate(-90 334.5 62.6)">-0.007</text>
<text x="337.7" y="62.6" transform="rotate(-90 337.7 62.6)">-0.020</text>
<text x="105.7" y="70.9">80.5</text>
<text x="197.1" y="71">839±0.5</text>
<text x="290.9" y="71.9">1</text>
<text x="317.7" y="66.8">0.05 A</text>
<text x="83.7" y="72.6">0.05 B</text>
<text x="146" y="75.9">A</text>
<text x="295.3" y="72.4">22</text>
<text x="314.6" y="77.4">6</text>
<text x="318.6" y="77">1</text>
<text x="385.2" y="76.2">M6 x 15 DEEP</text>
<text x="24.8" y="82.6" transform="rotate(-90 24.8 82.6)">12±0.2</text>
<text x="44.5" y="79">M6 x 15 DEEP</text>
<text x="44.5" y="82.6">02 NOS.</text>
<text x="86.6" y="82.8">X</text>
<text x="110.5" y="81.2">##</text>
<text x="124.8" y="79.7">Z</text>
<text x="292.2" y="82">##</text>
<text x="322.7" y="83.4">Y</text>
<text x="385.2" y="79.8">02 NOS.</text>
<text x="322.7" y="95.6">Y</text>
<text x="87" y="98.1">X</text>
<text x="91.3" y="100.8">7</text>
<text x="106.6" y="97.9">22</text>
<text x="123" y="100.8">Z</text>
<text x="315.1" y="100.9">0.5X 45v</text>
<text x="348.1" y="101.4">0.05 A</text>
<text x="30.3" y="103" transform="rotate(-90 30.3 103)">6±0.1</text>
<text x="57.6" y="105.1">0.05 A</text>
<text x="381.2" y="102.3" transform="rotate(-90 381.2 102.3)">6±0.1</text>
<text x="386.1" y="106.5" transform="rotate(-90 386.1 106.5)">12±0.2</text>
<text x="53.8" y="109.9">B</text>
<text x="83" y="111.9">35-0.2</text>
<text x="87.2" y="108.8">-0.1</text>
<text x="133.8" y="109.4" transform="rotate(-90 133.8 109.4)">-0.009</text>
<text x="137" y="109.4" transform="rotate(-90 137 109.4)">-0.025</text>
<text x="197.3" y="111.9">1000.25</text>
<text x="316.4" y="111.8">35.25-0.2</text>
<text x="325.4" y="108.6">-0.1</text>
<text x="25.2" y="149.1" transform="rotate(-90 25.2 149.1)">0</text>
<text x="104.6" y="148">-0.2</text>
<text x="121" y="149.2" transform="rotate(-90 121 149.2)">0</text>
<text x="191.7" y="147.9" transform="rotate(-90 191.7 147.9)">+0.015</text>
<text x="194.8" y="145.9" transform="rotate(-90 194.8 145.9)">0</text>
<text x="28.4" y="150.2" transform="rotate(-90 28.4 150.2)">-0.036 =</text>
<text x="41.1" y="155.8">26-0.1</text>
<text x="45.3" y="152.7">-0.2</text>
<text x="100.4" y="151">26-0.1</text>
<text x="124.1" y="150.3" transform="rotate(-90 124.1 150.3)">-0.036 =</text>
<text x="32.5" y="159.3" transform="rotate(-90 32.5 159.3)">0.05 A</text>
<text x="128.3" y="156.8" transform="rotate(-90 128.3 156.8)">0.05 A</text>
<text x="199" y="157.5" transform="rotate(-90 199 157.5)">0.05 A</text>
<text x="28.4" y="163" transform="rotate(-90 28.4 163)">=8 N9</text>
<text x="124.1" y="163.1" transform="rotate(-90 124.1 163.1)">=8 N9</text>
<text x="47.1" y="181.7">R 0.2</text>
<text x="97" y="181.6">R 0.5</text>
<text x="34.7" y="187.2">SECTION Y-Y</text>
<text x="37.1" y="190.8">SCALE 1:2</text>
<text x="95.7" y="190">SECTION X-X</text>
<text x="226.4" y="187.9">## MARKED KEY WAYS SHOULD BE INLINE WITHIN 0.05MM</text>
<text x="98" y="193.6">SCALE 1:2</text>
<text x="165.9" y="192.2">SECTION Z-Z</text>
<text x="168" y="195.8">SCALE 1:2</text>
<text x="226.8" y="198.8">NOTE:</text>
<text x="226.8" y="202.4">1)#USE STD. DIA.35g6 En-8(D) BRIGHT BAR.</text>
<text x="226.8" y="206">2) STRAIGHTNESS:-0.2mm/1000mm MAX.</text>
<text x="226.8" y="209.6">3) RUNOUT:-0.1mm/1000mm.</text>
<text x="226.8" y="213.2">4) $FLASH HARD CHROME PLATING 15 TO 20 MICRONS,HARDNESS 850.</text>
<text x="226.8" y="216.8">5) SURFACE FINISH:-Ra 0.2 TO 0.3 MICRONS.</text>
<text x="229.4" y="233.5">1</text>
</g>
<g font-size="3.1" fill="#800000">
<text x="404.4" y="179.5">°</text>
<text x="391.5" y="235.1">LIMITS</text>
<text x="262.6" y="253.2">DESCRIPTION</text>
<text x="386.5" y="253.2">DRAWING TYPE</text>
<text x="261.5" y="262.5">SURFACE AREA</text>
<text x="281.8" y="262.4">FINISH</text>
<text x="305.4" y="262.4">MACHINING</text>
<text x="333.8" y="262.9">MATERIAL :</text>
<text x="354.2" y="262.9">NET WEIGHT-Kg:</text>
<text x="381.7" y="262.7">TEAM NO.</text>
<text x="394.2" y="262.7">SHEET SIZE</text>
<text x="396.7" y="267.5">A3</text>
<text x="261.3" y="272.8">DRN.BY</text>
<text x="275.2" y="272.7">CHKD.BY</text>
<text x="290.3" y="272.8">APPD.BY</text>
<text x="305.4" y="271.9">REFERENCE DWG.</text>
<text x="334.3" y="272.9">DRG./PART CODE</text>
<text x="384.5" y="272.8">REV.</text>
<text x="396.1" y="272.7">SCALE</text>
<text x="305.5" y="281">PART CLASS.</text>
<text x="396.4" y="281.2">SHEET</text>
<text x="261.3" y="285.8">DATE</text>
</g>
<g font-size="3.1" fill="#f0f">
<text x="388.5" y="257.1">MACHINING</text>
<text x="341.8" y="267.1">#</text>
<text x="360.7" y="267">7.86 kg</text>
<text x="383.1" y="267.1">PL-02</text>
<text x="306.7" y="275.9">PRE85A103026</text>
<text x="398.1" y="276.5">1 : 5</text>
<text x="316.6" y="284.9">B</text>
<text x="396.1" y="284.9">1 OF 1</text>
</g>
<g font-size="2.8" fill="#f0f">
<text x="240" y="232.8">KEY WAY DIMENSION ADDED &amp; HEAT TREATMENT NOTE REMOVED</text>
<text x="365.9" y="232.6">RAM D</text>
<text x="262.9" y="276.8">ASHOK</text>
<text x="276.4" y="279.2">PRASAD</text>
<text x="291.7" y="279.1">RUPESH</text>
</g>
<g font-size="2.8" fill="#800000">
<text x="385.9" y="238.9">Gen Tol.: IS 2102</text>
<text x="224.4" y="258.1">1.ALL DIMENSIONS ARE</text>
<text x="225.9" y="260.9">IN mm</text>
<text x="224.4" y="264.2">2.DO NOT SCALE</text>
<text x="227.1" y="267">DRAWING.</text>
<text x="224.2" y="270.2">3.IF IN DOUBT ,</text>
<text x="226.4" y="273">ASK TEAM MEMBER</text>
<text x="228.9" y="278.8">ALL RIGHTS OF REPRODUCTION &amp;</text>
<text x="229.4" y="282.3">DISTRIBUTION ARE RESERVED</text>
</g>
<g font-size="2.7" fill="#f0f">
<text x="262.1" y="266.5">188.41 in^2</text>
<text x="261.1" y="281">30/07/2018</text>
<text x="275.7" y="285.5">30/07/2018 30/07/2018</text>
</g>
<text font-size="2.7" fill="#800000" x="224.9" y="279.4">C</text>
<g font-size="2.5" fill="#800000">
<text x="379.1" y="168.2">DEBURR AND REMOVE SHARP</text>
<text x="379.1" y="171">EDGES UNLESS SHARP EDGE</text>
<text x="379.1" y="173.7">REQUIREMENT SPECIFIED.</text>
<text x="380.7" y="177">UNSP.RADII</text>
<text x="383.9" y="179.5">0.5 R</text>
<text x="395.9" y="177">UNSP.CHF.</text>
<text x="397.5" y="179.4">0.5 X 45</text>
<text x="382.9" y="188.7">UP TO 10</text>
<text x="401.4" y="187.9">±1 °</text>
<text x="380.1" y="195.6">50 UP TO 120</text>
<text x="380.3" y="192.2">10 UP TO 50</text>
<text x="399.3" y="192.1">±0 °30'</text>
<text x="399.3" y="195.4">±0 °20'</text>
<text x="379" y="199.1">120 UP TO 400</text>
<text x="399.3" y="199.3">±0 °10'</text>
<text x="380.2" y="207.1">0.5 UP TO 3</text>
<text x="401" y="207.2">±0.1</text>
<text x="382.3" y="210.9">3 UP TO 6</text>
<text x="382.3" y="214.6">6 UP TO 30</text>
<text x="401" y="210.9">±0.1</text>
<text x="401" y="214.7">±0.2</text>
<text x="381.1" y="218.4">30 UP TO 120</text>
<text x="401" y="218.4">±0.3</text>
<text x="379.5" y="225.8">315 UP TO 1000</text>
<text x="379.8" y="222.1">120 UP TO 315</text>
<text x="401" y="222.2">±0.5</text>
<text x="401" y="225.9">±0.8</text>
<text x="378.8" y="230.1">1000 UP TO 2000</text>
<text x="401" y="230.2">±1.2</text>
</g>
<text font-size="2.5" fill="#f0f" x="291.5" y="265.6">$</text>
<g font-size="2.4" fill="#f0f">
<text x="336.4" y="232.7">P2_det/</text>
<text x="350.6" y="232.5">30/07/2018</text>
<text x="336.2" y="235.2">8246/18</text>
</g>
<g font-size="2.1" fill="#800000">
<text x="384.4" y="182.5">UNSPECIFIED TOL.(M/C)</text>
<text x="384.4" y="184.5">FOR ANGULAR IN mm.</text>
<text x="383.2" y="202.2">UNSPECIFIED TOL.(M/C)</text>
<text x="383.2" y="204.3">FOR LINEAR IN mm.</text>
</g>
<text font-size="2.1" fill="#f0f" x="7.2" y="286.3" transform="rotate(-90 7.2 286.3)">\\parienggnew\BT030 ENGG\Design 18-19\PRF83-Dynomerk -Test Bed Y-Conveyor\ExDM_Uploading\PRF83A104011.dft</text>
</svg>
